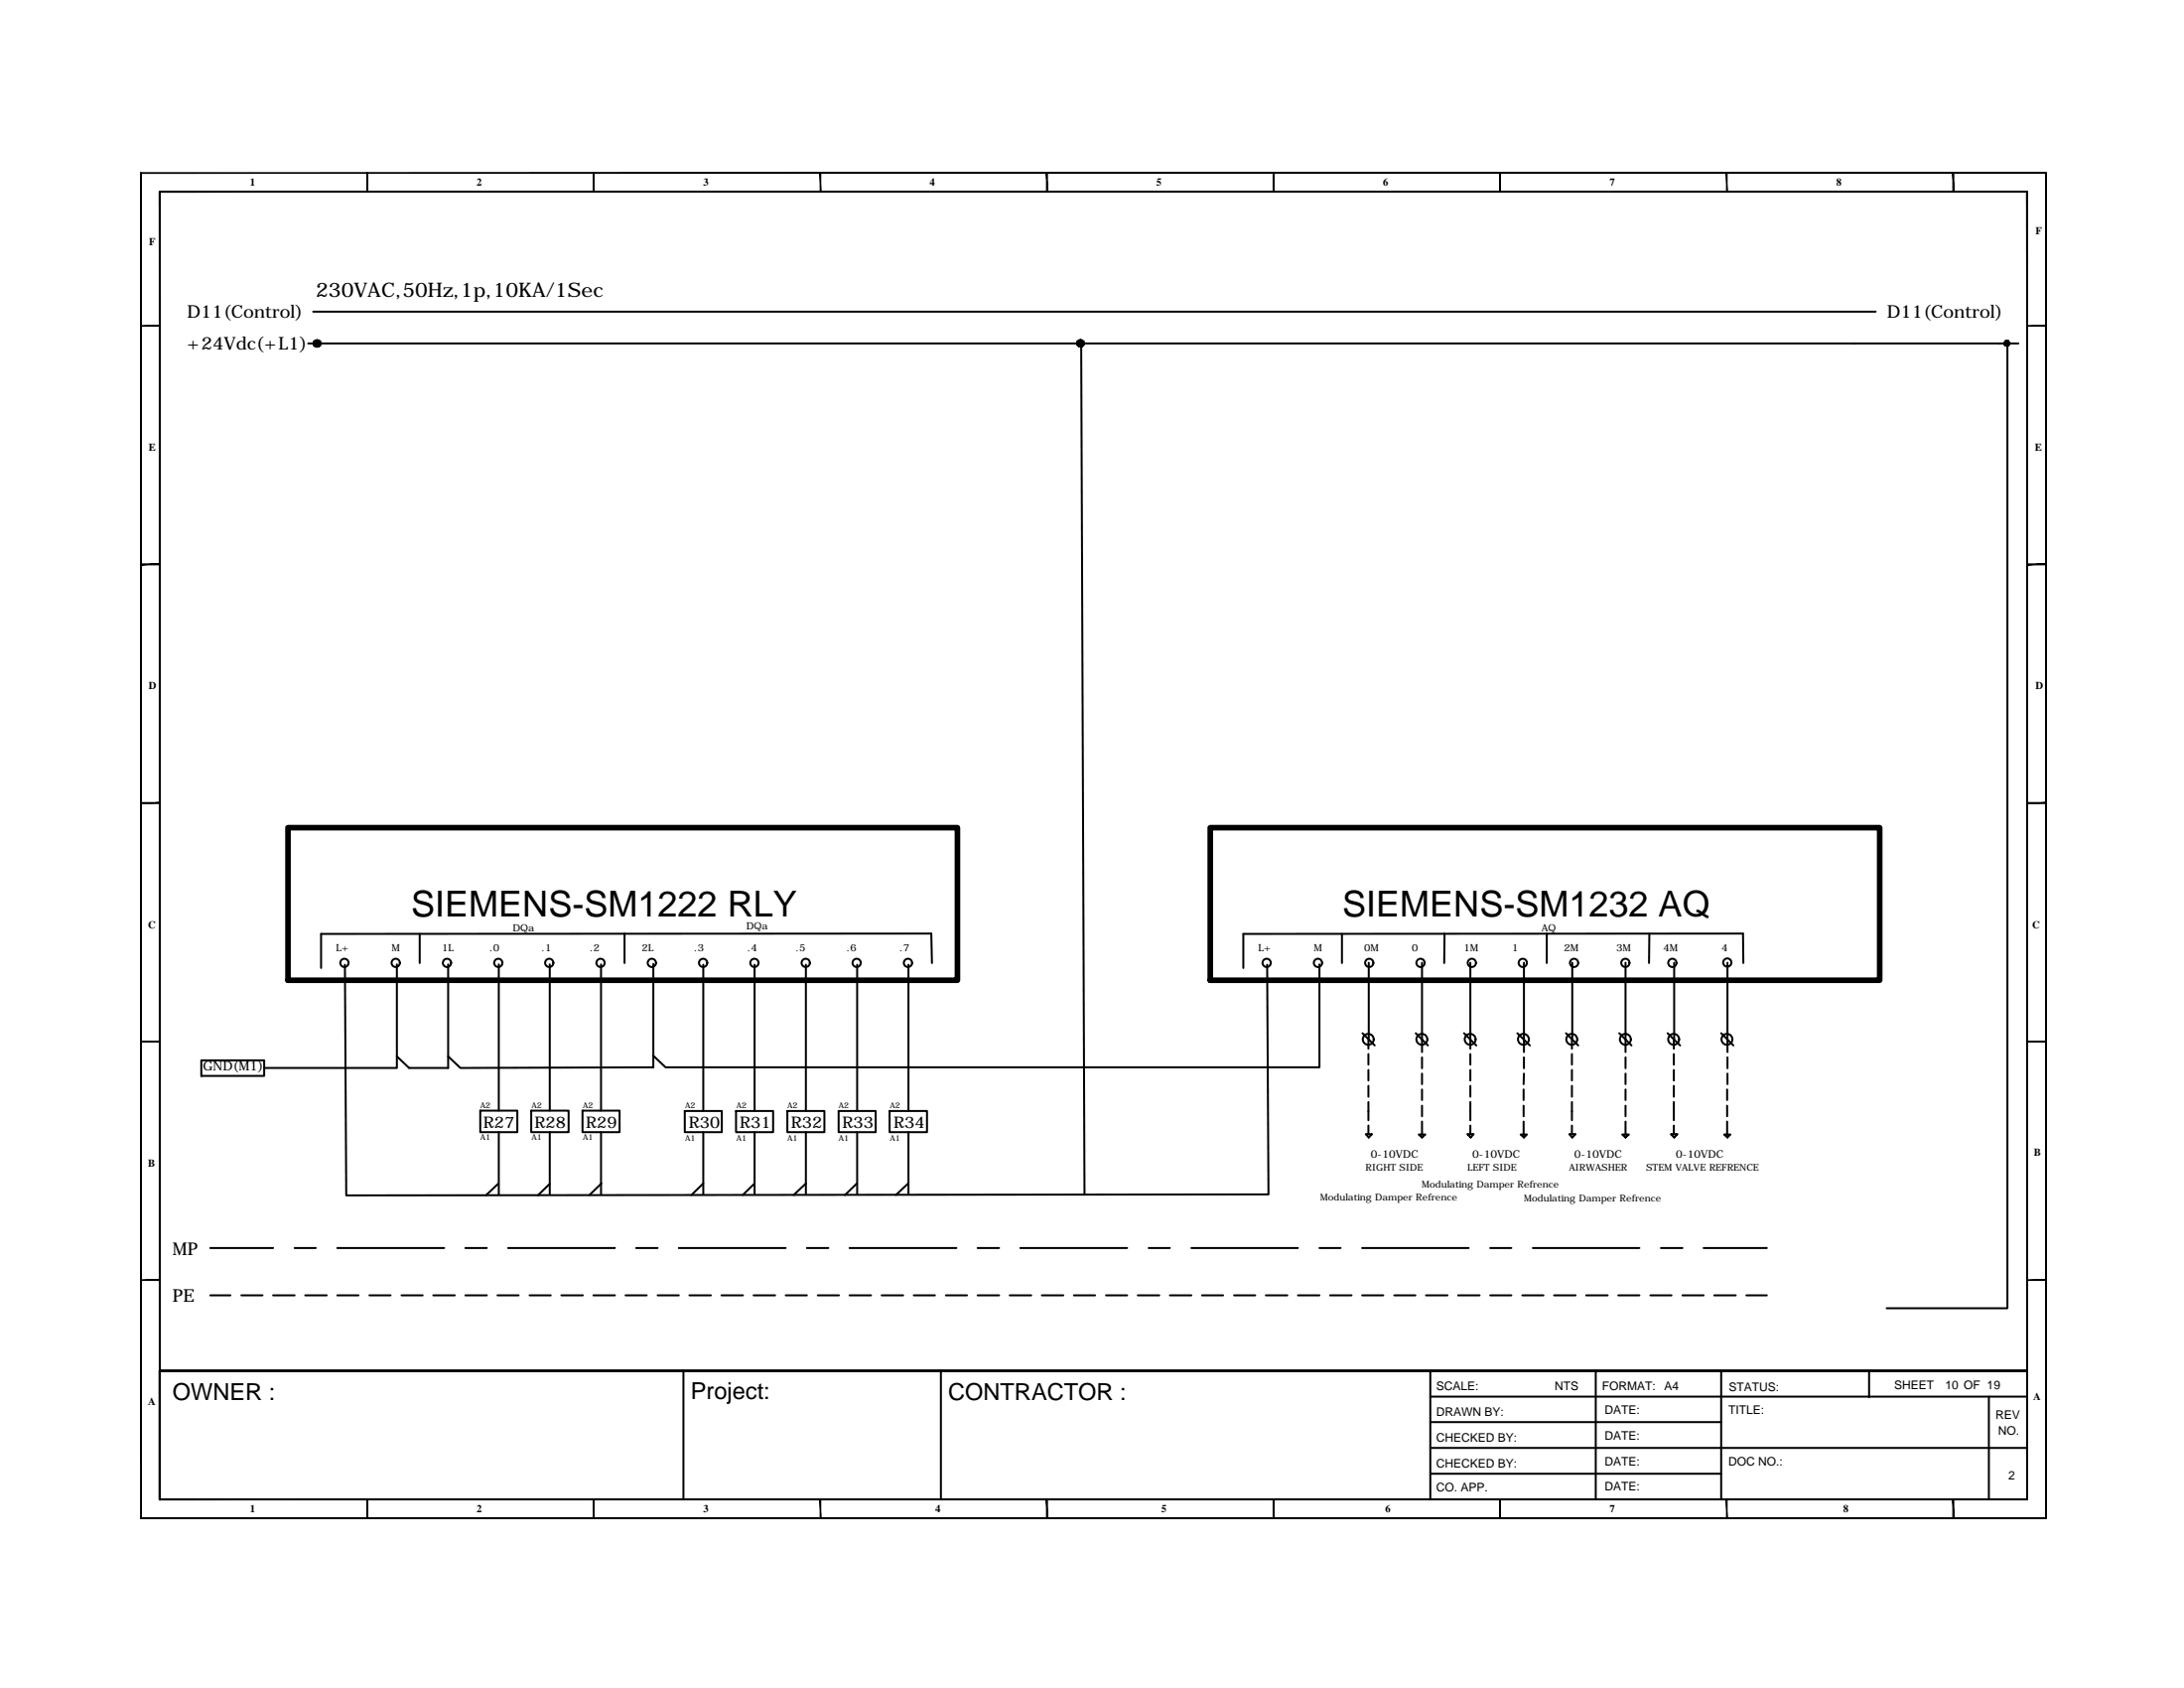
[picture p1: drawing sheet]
<svg xmlns="http://www.w3.org/2000/svg" width="279mm" height="216mm" viewBox="0 0 279 216" stroke-linecap="round" stroke-linejoin="round" font-family="sans-serif">
<!-- layer: FRAME -->
<g fill="#000" stroke="#000" stroke-width=".13">
<path d="M18 22.1v.1l243.8-.1zM18 22.2l243.8-.1v.1z"/>
<path d="M20.4 24.5l.1 167.3v-167.3zM20.4 24.5l.1 167.3h-.1z"/>
<path d="M46.9 22.1l.1 2.4v-2.4zM46.9 22.1l.1 2.4h-.1z"/>
<path d="M75.9 22.1l.1 2.4v-2.4zM75.9 22.1l.1 2.4h-.1z"/>
<path d="M104.9 22.1l.1 2.4v-2.4zM104.9 22.1l.1 2.4h-.1z"/>
<path d="M133.9 22.1l.1 2.4v-2.4zM133.9 22.1l.1 2.4h-.1z"/>
<path d="M162.9 22.1l.1 2.4v-2.4zM162.9 22.1l.1 2.4h-.1z"/>
<path d="M191.9 22.1l.1 2.4v-2.4zM191.9 22.1l.1 2.4h-.1z"/>
<path d="M220.9 22.1l.1 2.4v-2.4zM220.9 22.1l.1 2.4h-.1z"/>
<path d="M249.8 22.1l.2 2.4v-2.4zM249.8 22.1l.2 2.4h-.2z"/>
<path d="M20.4 24.6h238.9v-.1zM20.4 24.5h238.9l-238.9 .1z"/>
<path d="M261.7 22.1l.1 172.1zM261.7 22.1l.1 172.1z"/>
<path d="M18 41.6v.1l2.4-.1zM18 41.7l2.4-.1v.1z"/>
<path d="M259.3 41.6v.1l2.5-.1zM259.3 41.7l2.5-.1v.1z"/>
<path d="M18 72.1v.1l2.4-.1zM18 72.2l2.4-.1v.1z"/>
<path d="M259.3 72.1v.1l2.5-.1zM259.3 72.2l2.5-.1v.1z"/>
<path d="M18 102.6v.2l2.4-.2zM18 102.8l2.4-.2v.2z"/>
<path d="M259.3 102.6v.2l2.5-.2zM259.3 102.8l2.5-.2v.2z"/>
<path d="M18 133.2v.1l2.4-.1zM18 133.3l2.4-.1v.1z"/>
<path d="M259.3 133.2v.1l2.5-.1zM259.3 133.3l2.5-.1v.1z"/>
<path d="M18 163.7v.1l2.4-.1zM18 163.8l2.4-.1v.1z"/>
<path d="M259.3 163.7v.1l2.5-.1zM259.3 163.8l2.5-.1v.1z"/>
<path d="M18 22.1v172.1h.1zM18 22.1h.1v172.1z"/>
<path d="M20.4 191.7v.1l238.9-.1zM20.4 191.8l238.9-.1v.1z"/>
<path d="M46.9 191.8l.1 2.4v-2.4zM46.9 191.8l.1 2.4h-.1z"/>
<path d="M75.9 191.8l.1 2.4v-2.4zM75.9 191.8l.1 2.4h-.1z"/>
<path d="M104.9 191.8l.1 2.4v-2.4zM104.9 191.8l.1 2.4h-.1z"/>
<path d="M133.9 191.8v2.4h.1zM133.9 191.8h.1v2.4z"/>
<path d="M162.9 191.8l.1 2.4v-2.4zM162.9 191.8l.1 2.4h-.1z"/>
<path d="M191.9 191.8l.1 2.4v-2.4zM191.9 191.8l.1 2.4h-.1z"/>
<path d="M220.9 191.8l.1 2.4v-2.4zM220.9 191.8l.1 2.4h-.1z"/>
<path d="M249.8 191.8l.2 2.4v-2.4zM249.8 191.8l.2 2.4h-.2z"/>
<path d="M259.3 24.5v167.3h.1zM259.3 24.5h.1v167.3z"/>
<path d="M18 194.2h243.8zM18 194.2h243.8z"/>
</g>
<path d="M20.4 175.3h238.9zM20.4 175.3v16.5M183 178.6h76.2M183 175.3v16.5M183 181.9h37.2M183 185.2h76.2M183 188.5h37.2" fill="none" stroke="#000" stroke-width=".25"/>
<!-- layer: 0 -->
<g fill="none" stroke="#000" stroke-width=".25">
<path d="M40.1 39.9h199.9M39.4 43.9h218.8M138.3 43.9l.4 108.9M256.8 43.9v123.4h-15.4M53.7 119.5v3.7M79.9 119.4v3.8M171.7 119.5v3.7M184.8 119.4v3.8M197.9 119.4v3.8M211 119.4v3.8M25.8 135.6h8v2h-8zM44.1 123.4l.2 29.5 118-.1-.2-29.4"/>
<path d="M50.8 123.3v13.3h-17M57.3 123.3v13.3h-5l-1.5-1.5M63.8 123.3v18.8M70.3 123.3v18.8M76.9 123.3v18.8M83.6 123.3v13.2l-24.7 .1-1.6-1.5M90 123.4v18.7M96.5 123.4v18.7M103.1 123.4v18.7M109.7 123.4v18.7M116.2 123.4v18.7M119.2 123.2l-.1-3.8-78 .1v4.3"/>
<path d="M168.8 123.3v13.2h-83.7l-1.5-1.5M174.3 132.2l1.6 1.5M175.1 133v1.1M175.1 134.8v1.4M175.1 136.8v1.4M175.1 138.9v1.4M175.1 123.1v9.9M181.1 132.2l1.6 1.5M181.9 123.1v11.5M181.9 135.2v1.4M181.9 137.3v1.4M181.9 139.3v1.4"/>
<path d="M187.3 132.2l1.6 1.5M188.1 123.1v11M188.1 134.8v1.4M188.1 136.8v1.4M188.1 138.9v1.4M194.1 132.2l1.6 1.5M194.9 139.3v1.4M195 123.1v11.5M195 135.2v1.4M195 137.3l-.1 1.4M200.3 132.2l1.6 1.5M201.1 133v1.1"/>
<path d="M201.1 134.8v1.4M201.1 136.8v1.4M201.1 138.9v1.4M201.1 123.1v9.9M207.2 132.2l1.5 1.5M208 123.1v11.5M208 135.2v1.4M208 137.3v1.4M208 139.3v1.4M213.3 132.2l1.6 1.5M214.1 133v1.1M214.1 134.8v1.4"/>
<path d="M214.1 136.8v1.4M214.1 138.9v1.4M214.2 123.1v9.9M220.2 132.2l1.6 1.5M221 139.3v1.4M221 123.1v11.5M221 135.2v1.4M221 137.3v1.4M223 123.2v-3.8l-63.9 .1v4.3M26.9 159.6h8M37.7 159.6h2.7M43.2 159.6h13.6"/>
<path d="M59.5 159.6h2.8M63.7 151.4l-1.5 1.5M63.8 144.8v8M65 159.6h13.7M70.3 144.8v8M70.3 151.4l-1.5 1.5M76.9 144.8v8M76.9 151.4l-1.5 1.5M81.4 159.6h2.7M86.8 159.6h13.7M90 144.8v8M90 151.4l-1.6 1.5"/>
<path d="M96.5 144.8v8M96.5 151.4l-1.5 1.5M103.1 144.8v8M103.1 151.4l-1.6 1.5M103.2 159.6h2.8M108.7 159.6h13.7M109.6 151.4l-1.5 1.5M109.7 144.8v8M116.2 151.4l-1.6 1.5M116.2 144.8v8M125.1 159.6h2.7M130.5 159.6h13.7"/>
<path d="M147 159.6h2.7M152.4 159.6h13.6M168.8 159.6h2.7M174.3 159.6h13.6M174.7 145.1h.8l-.4 .4zM175.1 141v2.3M175.1 144v1.1M181.5 145.1h.8l-.4 .4zM181.9 141.4v1.4M181.9 143.5v1.6M187.7 145.1h.8l-.4 .4zM188.1 141v2.3"/>
<path d="M188.1 144v1.1M190.6 159.6h2.8M194.5 145.1h.8l-.3 .4zM194.9 141.4v1.4M194.9 143.5v1.6M196.1 159.6h13.6M200.8 145.1h.8l-.5 .4zM201.1 141v2.3M201.1 144v1.1M207.5 145.1h.9l-.4 .4zM208 141.4v1.4M208 143.5v1.6"/>
<path d="M212.5 159.6h2.7M213.8 145.1h.8l-.4 .4zM214.1 141v2.3M214.1 144v1.1M217.9 159.6h8.1M220.6 145.1h.8l-.4 .4zM221 141.4v1.4M221 143.5v1.6M26.9 165.7h2.6M30.9 165.7h2.7M34.9 165.7h2.8M39 165.7h2.8"/>
<path d="M43.2 165.7h2.7M47.3 165.7h2.7M51.4 165.7h2.7M55.4 165.7h2.8M59.5 165.7h2.8M63.6 165.7h2.8M67.7 165.7h2.8M71.8 165.7h2.8M75.9 165.7h2.8M80 165.7h2.7M84.1 165.7h2.7M87.4 175.3v16.4"/>
<path d="M88.2 165.7h2.7M92.3 165.7h2.8M96.4 165.7h2.8M100.5 165.7h2.7M104.6 165.7h2.7M108.7 165.7h2.7M112.8 165.7h2.7M116.9 165.7h2.7M120.4 175.3v16.4M121 165.7h2.7M125.1 165.7h2.7M129.2 165.7h2.7"/>
<path d="M133.3 165.7h2.7M137.4 165.7h2.7M141.5 165.7h2.7M145.6 165.7h2.7M149.7 165.7h2.7M153.8 165.7h2.7M157.9 165.7h2.7M161.9 165.7h2.8M166 165.7h2.8M170.2 165.7h2.7M174.3 165.7h2.7M178.4 165.7h2.7"/>
<path d="M182.4 165.7h2.8M186.5 165.7h2.8M190.6 165.7h2.8M194.7 165.7h2.8M198.8 165.7h2.8M202.9 165.7h2.8M204.1 175.3v16.5M207 165.7h2.7M211.1 165.7h2.7M215.2 165.7h2.7M219.3 165.7h2.8M220.2 175.3v16.5"/>
<path d="M223.4 165.7h2.6M239.1 175.4v3.3M254.4 178.6v13.2"/>
<circle cx="44.1" cy="123.2" r=".53"/>
<circle cx="50.6" cy="123.2" r=".53"/>
<circle cx="57.2" cy="123.2" r=".53"/>
<circle cx="63.7" cy="123.2" r=".53"/>
<circle cx="70.3" cy="123.2" r=".53"/>
<circle cx="76.8" cy="123.2" r=".53"/>
<circle cx="83.4" cy="123.2" r=".53"/>
<circle cx="90" cy="123.2" r=".53"/>
<circle cx="96.5" cy="123.2" r=".53"/>
<circle cx="103.1" cy="123.2" r=".53"/>
<circle cx="109.6" cy="123.2" r=".53"/>
<circle cx="116.2" cy="123.2" r=".53"/>
<circle cx="162" cy="123.2" r=".53"/>
<circle cx="168.6" cy="123.2" r=".53"/>
<circle cx="175" cy="132.9" r=".7"/>
<circle cx="175.2" cy="123.2" r=".53"/>
<circle cx="181.7" cy="123.2" r=".53"/>
<circle cx="181.9" cy="132.9" r=".7"/>
<circle cx="188.1" cy="132.9" r=".7"/>
<circle cx="188.3" cy="123.2" r=".53"/>
<circle cx="194.8" cy="123.2" r=".53"/>
<circle cx="194.9" cy="132.9" r=".7"/>
<circle cx="201.1" cy="132.9" r=".7"/>
<circle cx="201.4" cy="123.2" r=".53"/>
<circle cx="207.9" cy="123.2" r=".53"/>
<circle cx="207.9" cy="132.9" r=".7"/>
<circle cx="213.9" cy="123.2" r=".53"/>
<circle cx="214.1" cy="132.9" r=".7"/>
<circle cx="220.9" cy="132.9" r=".7"/>
<circle cx="221" cy="123.1" r=".53"/>
</g>
<g fill="#000" stroke="#000" stroke-width=".13">
<path d="M40.1 43.9v.3l.5-.3zM40.1 44.2l.5-.3-.3 .5zM40.6 43.9l-.3 .5h.3z"/>
<path d="M40.1 43.9v.3l.5-.3zM40.1 44.2l.5-.3-.3 .5zM40.6 43.9l-.3 .5h.3z"/>
<path d="M40.2 43.9l.1 .2 .3-.2zM40.3 44.1l.3-.2-.2 .3zM40.6 43.9l-.2 .3 .2 .1z"/>
<path d="M40.2 43.9l.1 .2 .3-.2zM40.3 44.1l.3-.2-.2 .3zM40.6 43.9l-.2 .3 .2 .1z"/>
<path d="M40.4 43.6l.2 .3v-.4zM40.4 43.6l.2 .3-.3-.1zM40.3 43.8l-.1 .1h.4z"/>
<path d="M40.6 43.9v.4l.1-.1zM40.6 43.9l.3 .2-.2 .1zM40.6 43.9l.3 .2 .1-.2z"/>
<path d="M40.3 43.5l.3 .4v-.4zM40.3 43.5l.3 .4-.5-.2zM40.1 43.7v.2h.5z"/>
<path d="M40.6 43.9v.5h.2zM40.6 43.9l.4 .3-.2 .2zM40.6 43.9l.4 .3v-.3z"/>
<path d="M40.4 43.6l.2 .3v-.4zM40.4 43.6l.2 .3-.3-.1zM40.3 43.8l-.1 .1h.4z"/>
<path d="M40.6 43.9v.4l.1-.1zM40.6 43.9l.3 .2-.2 .1zM40.6 43.9l.3 .2 .1-.2z"/>
<path d="M40.3 43.5l.3 .4v-.4zM40.3 43.5l.3 .4-.5-.2zM40.1 43.7v.2h.5z"/>
<path d="M40.6 43.9v.5h.2zM40.6 43.9l.4 .3-.2 .2zM40.6 43.9l.4 .3v-.3z"/>
<path d="M40.6 43.9h.4l-.1-.1zM40.7 43.6l.2 .2-.3 .1zM40.6 43.5v.4l.1-.3z"/>
<path d="M40.6 43.9h.4l-.1-.1zM40.7 43.6l.2 .2-.3 .1zM40.6 43.5v.4l.1-.3z"/>
<path d="M40.6 43.9h.4v-.2zM40.8 43.5l.2 .2-.4 .2zM40.6 43.5v.4l.2-.4z"/>
<path d="M40.6 43.9h.4v-.2zM40.8 43.5l.2 .2-.4 .2zM40.6 43.5v.4l.2-.4z"/>
<path d="M137.8 43.9v.2l.4-.2zM137.8 44.1l.4-.2-.2 .4zM138.2 43.9l-.2 .4 .2 .1z"/>
<path d="M137.8 43.9v.2l.4-.2zM137.8 44.1l.4-.2-.2 .4zM138.2 43.9l-.2 .4 .2 .1z"/>
<path d="M137.9 43.9v.2l.3-.2zM137.9 44.1l.3-.2-.1 .3zM138.2 43.9l-.1 .3 .1 .1z"/>
<path d="M137.9 43.9v.2l.3-.2zM137.9 44.1l.3-.2-.1 .3zM138.2 43.9l-.1 .3 .1 .1z"/>
<path d="M138.1 43.6l.1 .3v-.4zM138.1 43.6l.1 .3-.3-.2zM137.9 43.7v.2h.3z"/>
<path d="M138.2 43.9v.4l.2-.1zM138.2 43.9l.4 .2-.2 .1zM138.2 43.9l.4 .2v-.2z"/>
<path d="M138 43.5l.2 .4v-.5zM138 43.5l.2 .4-.4-.2zM137.8 43.7v.2h.4z"/>
<path d="M138.2 43.9v.5l.3-.1zM138.2 43.9l.5 .2-.2 .2zM138.2 43.9l.5 .2v-.2z"/>
<path d="M138.1 43.6l.1 .3v-.4zM138.1 43.6l.1 .3-.3-.2zM137.9 43.7v.2h.3z"/>
<path d="M138.2 43.9v.4l.2-.1zM138.2 43.9l.4 .2-.2 .1zM138.2 43.9l.4 .2v-.2z"/>
<path d="M138 43.5l.2 .4v-.5zM138 43.5l.2 .4-.4-.2zM137.8 43.7v.2h.4z"/>
<path d="M138.2 43.9v.5l.3-.1zM138.2 43.9l.5 .2-.2 .2zM138.2 43.9l.5 .2v-.2z"/>
<path d="M138.2 43.9h.4v-.2zM138.4 43.6l.2 .1-.4 .2zM138.2 43.5v.4l.2-.3z"/>
<path d="M138.2 43.9h.4v-.2zM138.4 43.6l.2 .1-.4 .2zM138.2 43.5v.4l.2-.3z"/>
<path d="M138.2 43.9h.5v-.2zM138.5 43.5l.2 .2-.5 .2zM138.2 43.4v.5l.3-.4z"/>
<path d="M138.2 43.9h.5v-.2zM138.5 43.5l.2 .2-.5 .2zM138.2 43.4v.5l.3-.4z"/>
<path d="M256.4 43.9v.2l.4-.2zM256.4 44.1l.4-.2-.2 .3zM256.8 43.9l-.2 .3 .2 .1z"/>
<path d="M256.4 43.9v.2l.4-.2zM256.4 44.1l.4-.2-.2 .3zM256.8 43.9l-.2 .3 .2 .1z"/>
<path d="M256.6 43.6l.2 .3v-.4zM256.6 43.6l.2 .3-.4-.1zM256.4 43.8v.1h.4z"/>
<path d="M256.8 43.9v.4l.1-.1zM256.8 43.9l.3 .2-.2 .1zM256.8 43.9l.3 .2v-.2z"/>
<path d="M256.6 43.6l.2 .3v-.4zM256.6 43.6l.2 .3-.4-.1zM256.4 43.8v.1h.4z"/>
<path d="M256.8 43.9v.4l.1-.1zM256.8 43.9l.3 .2-.2 .1zM256.8 43.9l.3 .2v-.2z"/>
<path d="M256.8 43.9h.3v-.1zM256.9 43.6l.2 .2-.3 .1zM256.8 43.5v.4l.1-.3z"/>
<path d="M256.8 43.9h.3v-.1zM256.9 43.6l.2 .2-.3 .1zM256.8 43.5v.4l.1-.3z"/>
</g>
<path d="M36.8 105.9h85.7v19.5h-85.7zM154.8 105.9h85.7v19.5h-85.7z" fill="none" stroke="#000" stroke-width=".72"/>
<!-- layer: SYMBOL -->
<path d="M61.4 142.1h4.8v2.7h-4.8zM68 142.1h4.7v2.7h-4.7zM74.5 142.1h4.8v2.7h-4.8zM87.6 142.1h4.7v2.7h-4.7zM94.2 142.1h4.7v2.7h-4.7zM100.7 142.1h4.8v2.7h-4.8zM107.3 142.1h4.7v2.7h-4.7zM113.8 142.1h4.8v2.7h-4.8z" fill="none" stroke="#000" stroke-width=".25"/>
<g font-size="4.6">
<text x="52.6" y="117.2">SIEMENS-SM1222 RLY</text>
<text x="171.7" y="117.2">SIEMENS-SM1232 AQ</text>
</g>
<g font-size="3">
<text x="22.1" y="179">OWNER :</text>
<text x="88.4" y="179">Project:</text>
<text x="121.3" y="179">CONTRACTOR :</text>
</g>
<text font-size="2.6" x="40.4" y="38">230VAC,50Hz,1p,10KA/1Sec</text>
<g font-size="2.3">
<text x="23.9" y="40.6">D11(Control)</text>
<text x="241.4" y="40.6">D11(Control)</text>
<text x="23.9" y="44.6">+24Vdc(+L1)</text>
<text x="22.1" y="160.5">MP</text>
<text x="22.1" y="166.5">PE</text>
</g>
<g font-size="2">
<text x="61.8" y="144.3">R27</text>
<text x="68.4" y="144.3">R28</text>
<text x="74.9" y="144.3">R29</text>
<text x="88.1" y="144.3">R30</text>
<text x="94.6" y="144.3">R31</text>
<text x="101.2" y="144.3">R32</text>
<text x="107.8" y="144.3">R33</text>
<text x="114.3" y="144.3">R34</text>
</g>
<text font-size="1.7" x="26" y="136.9">GND(M1)</text>
<g font-size="1.5">
<text x="183.7" y="177.8">SCALE:</text>
<text x="198.9" y="177.8">NTS</text>
<text x="204.9" y="177.8">FORMAT:</text>
<text x="212.9" y="177.8">A4</text>
<text x="221.2" y="177.9">STATUS:</text>
<text x="242.3" y="177.7">SHEET</text>
<text x="248.8" y="177.7">10 OF 19</text>
<text x="183.7" y="184.4">CHECKED BY:</text>
<text x="183.7" y="181">DRAWN BY:</text>
<text x="205.3" y="184.1">DATE:</text>
<text x="205.3" y="180.8">DATE:</text>
<text x="221.1" y="180.8">TITLE:</text>
<text x="255.3" y="181.4">REV</text>
<text x="255.6" y="183.5">NO.</text>
<text x="183.7" y="190.7">CO. APP.</text>
<text x="183.7" y="187.6">CHECKED BY:</text>
<text x="205.3" y="190.6">DATE:</text>
<text x="205.3" y="187.4">DATE:</text>
<text x="221.1" y="187.4">DOC NO.:</text>
<text x="256.9" y="189.2">2</text>
</g>
<g font-size="1.4">
<text x="32" y="23.7">1</text>
<text x="61" y="23.7">2</text>
<text x="90" y="23.7">3</text>
<text x="118.9" y="23.7">4</text>
<text x="147.9" y="23.7">5</text>
<text x="176.9" y="23.7">6</text>
<text x="205.9" y="23.7">7</text>
<text x="234.9" y="23.7">8</text>
<text x="260.4" y="29.9">F</text>
<text x="19.1" y="31.3">F</text>
<text x="19" y="57.7">E</text>
<text x="260.3" y="57.7">E</text>
<text x="19" y="88.2">D</text>
<text x="260.4" y="88.2">D</text>
<text x="18.9" y="118.7">C</text>
<text x="260" y="118.7">C</text>
<text x="18.9" y="149.2">B</text>
<text x="175.4" y="148.1">0-10VDC</text>
<text x="188.4" y="148.1">0-10VDC</text>
<text x="201.4" y="148.1">0-10VDC</text>
<text x="214.4" y="148.1">0-10VDC</text>
<text x="260.2" y="147.9">B</text>
<text x="18.9" y="179.7">A</text>
<text x="260.1" y="179.1">A</text>
<text x="32" y="193.4">1</text>
<text x="61" y="193.4">2</text>
<text x="90" y="193.4">3</text>
<text x="119.6" y="193.4">4</text>
<text x="148.6" y="193.4">5</text>
<text x="177.2" y="193.4">6</text>
<text x="205.9" y="193.4">7</text>
<text x="235.8" y="193.4">8</text>
</g>
<g font-size="1.3">
<text x="65.6" y="119.2">DQa</text>
<text x="95.5" y="118.9">DQa</text>
<text x="197.2" y="119.2">AQ</text>
<text x="43" y="121.6">L+</text>
<text x="50.1" y="121.6">M</text>
<text x="56.5" y="121.6">1L</text>
<text x="62.6" y="121.7">.0</text>
<text x="69.3" y="121.6">.1</text>
<text x="75.5" y="121.7">.2</text>
<text x="82.1" y="121.6">2L</text>
<text x="88.8" y="121.6">.3</text>
<text x="95.6" y="121.6">.4</text>
<text x="101.8" y="121.6">.5</text>
<text x="108.3" y="121.6">.6</text>
<text x="115.1" y="121.6">.7</text>
<text x="161" y="121.6">L+</text>
<text x="168.1" y="121.6">M</text>
<text x="174.5" y="121.6">0M</text>
<text x="180.6" y="121.7">0</text>
<text x="187.3" y="121.6">1M</text>
<text x="193.4" y="121.7">1</text>
<text x="200.1" y="121.6">2M</text>
<text x="206.8" y="121.6">3M</text>
<text x="212.8" y="121.6">4M</text>
<text x="220.2" y="121.7">4</text>
</g>
<g font-size="1.2">
<text x="174.7" y="149.8">RIGHT SIDE</text>
<text x="187.7" y="149.8">LEFT SIDE</text>
<text x="200.7" y="149.8">AIRWASHER</text>
<text x="210.6" y="149.8">STEM VALVE REFRENCE</text>
<text x="168.9" y="153.6">Modulating Damper Refrence</text>
<text x="181.9" y="151.8">Modulating Damper Refrence</text>
<text x="195" y="153.6">Modulating Damper Refrence</text>
</g>
<g font-size="1">
<text x="61.4" y="141.7">A2</text>
<text x="68" y="141.7">A2</text>
<text x="74.6" y="141.7">A2</text>
<text x="87.6" y="141.8">A2</text>
<text x="94.2" y="141.8">A2</text>
<text x="100.7" y="141.8">A2</text>
<text x="107.3" y="141.8">A2</text>
<text x="113.8" y="141.8">A2</text>
<text x="61.4" y="145.8">A1</text>
<text x="68" y="145.8">A1</text>
<text x="74.6" y="145.8">A1</text>
<text x="87.6" y="145.9">A1</text>
<text x="94.2" y="145.9">A1</text>
<text x="100.7" y="145.9">A1</text>
<text x="107.3" y="145.9">A1</text>
<text x="113.8" y="145.9">A1</text>
</g>
</svg>
